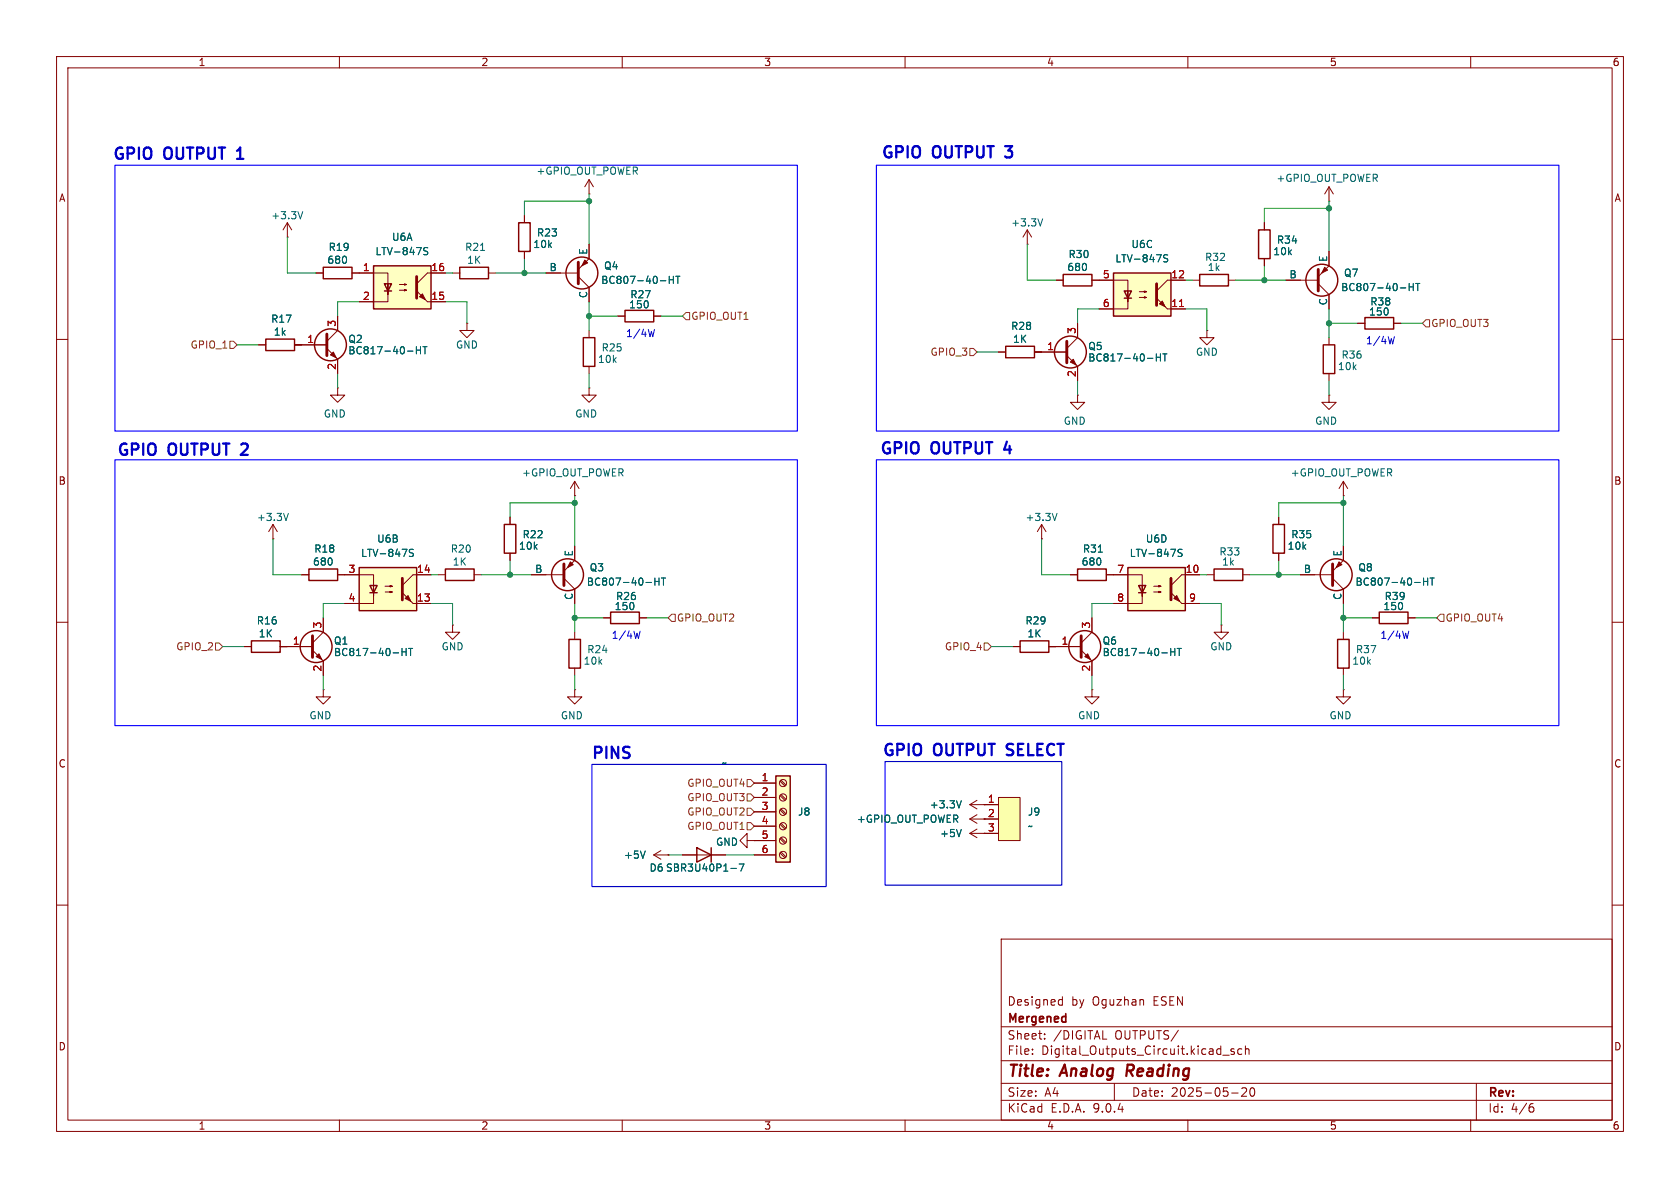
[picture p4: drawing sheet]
<svg xmlns="http://www.w3.org/2000/svg" width="297mm" height="210mm" viewBox="0 0 297 210" stroke-linecap="round" stroke-linejoin="round" font-family="sans-serif">
<g fill="none" stroke="#840000" stroke-width=".18">
<path d="M10 10h277v190h-277zM12 12h273v186h-273zM60 10v2M110 10v2M160 10v2M210 10v2M260 10v2M10 60h2M285 60h2M10 110h2M285 110h2M10 160h2"/>
<path d="M177 166h108v32h-108zM187.4 176.7l.4 .1M187.8 176.2v1.5M187.8 177.6l-.4 .1M285 160h2M60 198v2M110 198v2M160 198v2M177 194.5h108M177 191.5h108M177 187.5h108M177 181.5h108"/>
<path d="M182.5 186.3v.1M182.5 185.5v.1M184.7 183.6v.1M184.7 182.8v.1M195 183.7h.7M197 191.5v3M210 198v2M216.2 186.5h1.1M217.7 193.2h1.2M218.2 185.5l-.4-.1-.2 .2 .1 .2 .5 .2v.3h-.6M219.5 185.5l-.4-.1-.3 .3v.4l.2 .2h.5M219.5 192.4l.6-.1 .2 .1 .1 .3-.9 1.1h.9"/>
<path d="M220.2 185.5l.2-.1 .3 .1 .1 .9M220.2 184.9v1.5M221.1 192.4l.2-.1a.81 .81 0 0 1 .6 .6 .81 .81 0 0 1-.3 .8l-.1 .1a.81 .81 0 0 1-.4-1.4zM260 198v2M261 191.5v6.5M270.6 195.7h.4l.2 .3-.1 .5-.5 .1M271 195.1l-.4 .1"/>
</g>
<path d="M199.4 188.2l-.3 2" fill="none" stroke="#840000" stroke-width=".4"/>
<path d="M137.2 137.2h2.5v15.2h-2.5z" fill="#ffffc2"/>
<g fill="none" stroke="#840000" stroke-width=".25">
<path d="M47 59.9h5.1v2.1h-5.1zM225 92.7h2.1v5.1h-2.1zM236.5 113h2v5.1h-2zM243.8 108.2h5.1v2h-5.1zM137.2 137.2h2.5v15.2h-2.5z"/>
<circle cx="236.2" cy="101.6" r="2.82"/>
</g>
<g fill="none" stroke="#840000" stroke-width=".18">
<path d="M45.7 61h1.3M52.1 61h1.2M226.1 91.4v1.3M226.1 97.8v1.3M237.5 87.6h.1M237.5 96.5v2.6l-1.9 1.9M237.5 85.1v2.5M237.5 85.1l-.8 1.3M237.5 85.1l.8 1.3M229.9 101.6h5.7M235.6 102.2l1.9 1.9v2.6M237.5 111.8v1.2"/>
<path d="M237.5 118.1v1.3M242.6 109.2h1.2M248.9 109.2h1.3M133.3 138.4h3.9M137.9 138.1l.9 .8M138.1 137.9l.8 .9M133.3 141h3.9M133.3 143.5h3.9M133.3 146.1h3.9M133.3 148.6h3.9M133.3 151.1h3.9M137.9 140.6l.9 .9"/>
<path d="M137.9 143.2l.9 .8M137.9 145.7l.9 .9M137.9 148.3l.9 .8M137.9 150.8l.9 .8M138.1 140.5l.8 .8M138.1 143l.8 .8M138.1 145.5l.8 .9M138.1 148.1l.8 .8M138.1 150.6l.8 .9"/>
<circle cx="138.4" cy="138.4" r=".63"/>
<circle cx="138.4" cy="151.1" r=".63"/>
<circle cx="138.4" cy="148.6" r=".63"/>
<circle cx="138.4" cy="146" r=".63"/>
<circle cx="138.4" cy="141" r=".63"/>
<circle cx="138.4" cy="143.5" r=".63"/>
</g>
<path d="M235.6 99.7v3.8" fill="none" stroke="#840000" stroke-width=".51"/>
<path d="M236.7 99.3l.5 .5-1 .5z" fill="#840000" stroke="#840000" stroke-width=".18"/>
<path d="M250.1 103h1M251.7 102.2v1.2M251.7 102.8h.7M252.4 102.2v1.2M252.8 102.2h.7M253.2 102.2v1.2" fill="none" stroke="#006464" stroke-width=".18"/>
<path d="M196.8 48.3h10.2v7.6h-10.2z" fill="#ffffc2"/>
<g fill="none" stroke="#840000" stroke-width=".25">
<path d="M81.3 47.2h5.1v2.1h-5.1zM196.8 48.3h10.2v7.6h-10.2zM198.8 51.4h1.2l-.6 1.3zM198.8 52.7h1.2M100.6 113h2v5.1h-2z"/>
<circle cx="58.4" cy="61" r="2.82"/>
</g>
<g fill="none" stroke="#840000" stroke-width=".18">
<path d="M50.8 39.4l-.8 1.2M50.8 39.4l.8 1.2M50.8 39.4v2.5M50.8 41.9h.1M59.7 55.9v2.5l-1.9 1.9M80 48.3h1.3M82.5 57.2v1.2h1.3l-1.3 1.3-1.2-1.3h1.2M82.5 57.2h.1M86.4 48.3h1.2M194.3 49.5h5.1v3.8v-1.9M199.4 52.7v1.9h-5.1M201.4 51.6h1.3l-.4 .1v-.3l.4 .2"/>
<path d="M201.4 52.6h1.3l-.4 .1v-.2l.4 .1M206.4 54.6h3.1M209.5 49.5h-3.1l-1.9 1.9M52.1 61h5.7M57.8 61.6l1.9 1.9v2.5M59.7 68.6v1.3h1.3l-1.3 1.2-1.3-1.2h1.3M59.7 68.6h.1M101.6 111.8v1.2M101.6 118.1v1.3"/>
</g>
<path d="M57.8 59.1v3.8M204.5 50.2v3.8" fill="none" stroke="#840000" stroke-width=".51"/>
<g fill="#840000" stroke="#840000" stroke-width=".18">
<path d="M205 53.7l.5-.5 .5 1z"/>
<path d="M204.5 52.7l1.9 1.9z"/>
<path d="M58.4 62.7l.5-.5 .5 1z"/>
</g>
<path d="M208.5 54.2h.7" fill="none" stroke="#a90000" stroke-width=".18"/>
<path d="M53.5 37.4l-.4 1.3M85 44.3h.7M206.4 45.1l-.4-.1-.2 .2v.3l.5 .3 .1 .3-.2 .2-.5-.1M72 62.1h1M73.6 61.3v1.3M73.6 61.9h.7M74.3 61.3v1.3M74.8 61.3h.7M75.1 61.3v1.3" fill="none" stroke="#006464" stroke-width=".18"/>
<path d="M66 47h10.2v7.6h-10.2z" fill="#ffffc2"/>
<g fill="none" stroke="#840000" stroke-width=".25">
<path d="M66 47h10.2v7.6h-10.2zM67.9 50.2h1.3l-.6 1.2zM67.9 51.4h1.3M222.5 40.6h2v5.1h-2zM241.3 56.1h5.1v2.1h-5.1zM233.9 61h2.1v5h-2.1zM123.2 149.9l2.5 1.2-2.5 1.3zM125.7 149.9v2.5"/>
<circle cx="233.7" cy="49.5" r="2.82"/>
</g>
<g fill="none" stroke="#840000" stroke-width=".18">
<path d="M223.5 39.4v1.2M234.9 35.6h.1M234.9 33v2.6M234.9 33l-.7 1.3M234.9 33l.8 1.3M63.5 48.3h5.1v3.8v-1.9M68.6 51.4v1.9h-5.1M70.6 50.3h1.3l-.4 .1v-.2l.4 .1M70.6 51.3h1.3l-.4 .1v-.2l.4 .1M75.6 53.3h3.1M78.7 48.3h-3.1l-1.9 1.9M181.6 43.2h.1"/>
<path d="M181.6 40.6l-.8 1.3M181.6 40.6l.8 1.3M181.6 40.6v2.6M213.4 58.4v1.3h1.2l-1.2 1.3-1.3-1.3h1.3M213.4 58.4h.1M223.5 45.7v1.3M227.3 49.5h5.7M233 50.2l1.9 1.9v2.5M234.9 44.5v2.5l-1.9 1.9M234.9 59.7v1.3M240 57.2h1.3M246.4 57.2h1.2"/>
<path d="M234.9 69.9v1.2h1.3l-1.3 1.3-1.2-1.3h1.2M234.9 69.9h.1M234.9 66v1.3M115.6 151.1l1.2 .8M115.6 151.1h2.5M116.8 150.4l-1.2 .7M118.1 151.1h.1M120.6 151.1h7.7M132.1 148.6v1.3l-1.3-1.3 1.3-1.3v1.3h1.2M133.3 148.6h.1M171.4 144.8l1.3 .7M171.4 144.8h2.6"/>
<path d="M171.4 142.2l1.3 .8M171.4 142.2h2.6M172.7 144l-1.3 .8M172.7 141.5l-1.3 .7M174 142.2h.1"/>
</g>
<path d="M73.7 48.9v3.8M233 47.6v3.8" fill="none" stroke="#840000" stroke-width=".51"/>
<g fill="#840000" stroke="#840000" stroke-width=".18">
<path d="M74.2 52.5l.5-.6 .5 1.1z"/>
<path d="M73.7 51.4l1.9 1.9z"/>
<path d="M234.2 47.2l.5 .6-1 .5z"/>
</g>
<path d="M184.3 38.7l-.4 1.2M75.6 43.8h-.5l-.1 .1v.3l.5 .3 .1 .3-.2 .2h-.5M247.6 50.9h.9M249.1 50.1v1.3M249.1 50.7h.8M249.9 50.1v1.3M250.3 50.1h.7M250.6 50.1v1.3M114.1 150.4l-.5 1.3M129.2 153.5h1M130.7 152.7h.8l-.5 1.3M169.9 141.5l-.4 1.3" fill="none" stroke="#006464" stroke-width=".18"/>
<path d="M176.5 141h3.8v7.6h-3.8z" fill="#fbffac"/>
<g fill="none" stroke="#840000" stroke-width=".18">
<path d="M186.7 49.5h1.3M193 49.5h1.3M210.8 49.5h1.3M217.2 49.5h1.2M176.5 62.2h1.3M182.9 62.2h1.2M190.5 69.9v1.2h1.3l-1.3 1.3-1.3-1.3h1.3M190.5 69.9h.1M101.6 96.5v2.6l-1.9 1.9M101.6 87.6h.1M101.6 85.1v2.5M101.6 85.1l-.8 1.3"/>
<path d="M101.6 85.1l.8 1.3M94 101.6h5.7M99.7 102.2l1.9 1.9v2.6M106.7 109.2h1.2M113 109.2h1.3M171.4 147.3h5.1M171.4 147.3l1.3 .8M172.7 146.6l-1.3 .7M174 147.3h.1M174 142.2h2.5M174 144.8h2.5M176.5 141h3.8v7.6h-3.8z"/>
</g>
<g fill="none" stroke="#840000" stroke-width=".25">
<path d="M188 48.5h5v2h-5zM212.1 48.5h5.1v2h-5.1zM177.8 61.2h5.1v2h-5.1zM107.9 108.2h5.1v2h-5.1z"/>
<circle cx="100.3" cy="101.6" r="2.82"/>
</g>
<path d="M114.2 103h1M115.8 102.2v1.2M115.8 102.8h.7M116.5 102.2v1.2M116.9 102.2h.8M117.3 102.2v1.2M169.9 146.6l-.4 1.3" fill="none" stroke="#006464" stroke-width=".18"/>
<path d="M99.7 99.7v3.8" fill="none" stroke="#840000" stroke-width=".51"/>
<path d="M100.8 99.3l.5 .5-1 .5z" fill="#840000" stroke="#840000" stroke-width=".18"/>
<path d="M63.5 100.3h10.2v7.7h-10.2z" fill="#ffffc2"/>
<g fill="none" stroke="#840000" stroke-width=".25">
<path d="M110.5 54.9h5.1v2h-5.1zM89.2 92.7h2v5.1h-2zM44.4 113.3h5.1v2h-5.1zM54.6 100.6h5.1v2h-5.1zM63.5 100.3h10.2v7.7h-10.2zM65.4 103.5h1.3l-.7 1.3zM65.4 104.8h1.3M78.7 100.6h5.1v2h-5.1zM190.5 100.6h5.1v2h-5.1zM214.6 100.6h5.1v2h-5.1z"/>
<circle cx="102.9" cy="48.3" r="2.82"/>
<circle cx="55.9" cy="114.3" r="2.82"/>
</g>
<g fill="none" stroke="#840000" stroke-width=".18">
<path d="M96.5 48.3h5.7M102.2 48.9l1.9 1.9v2.5M104.1 43.2v2.5l-1.9 1.9M109.2 55.9h1.3M115.6 55.9h1.2M48.3 95.3h.1M48.3 92.7l-.8 1.3M48.3 92.7l.7 1.3M48.3 92.7v2.6M90.2 91.4v1.3M90.2 97.8v1.3M184.1 95.3h.1"/>
<path d="M184.1 92.7l-.7 1.3M184.1 92.7l.8 1.3M184.1 92.7v2.6M43.2 114.3h1.2M49.5 114.3h5.7M53.3 101.6h1.3M55.2 114.9l1.9 1.9v2.6M57.1 109.2v2.6l-1.9 1.9M59.7 101.6h6.3v3.8v-1.9M66 104.8v1.9h-5M68.1 103.6h1.2l-.3 .2v-.3l.3 .1M68.1 104.6h1.2l-.3 .2v-.3l.3 .1"/>
<path d="M73 106.7h3.2M76.2 101.6h-3.2l-1.9 1.9M77.5 101.6h1.2M80 110.5v1.3h1.3l-1.3 1.2-1.3-1.2h1.3M80 110.5h.1M83.8 101.6h1.3M189.2 101.6h1.3M195.6 101.6h1.2M213.4 101.6h1.2M219.7 101.6h1.3M57.1 121.9v1.3h1.3l-1.3 1.3-1.2-1.3h1.2M57.1 121.9h.1"/>
<path d="M101.6 121.9v1.3h1.3l-1.3 1.3-1.3-1.3h1.3M101.6 121.9h.1"/>
</g>
<path d="M102.2 46.4v3.8M55.2 112.4v3.8M71.1 102.2v3.8" fill="none" stroke="#840000" stroke-width=".51"/>
<g fill="#840000" stroke="#840000" stroke-width=".18">
<path d="M71.6 105.8l.5-.5 .5 1z"/>
<path d="M71.1 104.8l1.9 1.9z"/>
<path d="M56.4 115.6l.5 1-1-.5z"/>
<path d="M103.4 46l.5 .5-1 .5z"/>
</g>
<g fill="none" stroke="#006464" stroke-width=".18">
<path d="M116.7 49.6h1M118.3 48.8v1.3M118.3 49.4h.7M119 48.8v1.3M119.5 48.8h.7M119.8 48.8v1.3M51 90.7l-.4 1.3M73.1 97.2l-.5-.1-.2 .1v.4l.6 .2 .1 .3-.3 .3-.4-.1M186.9 90.7l-.5 1.3M194.2 97.6h.7M69.5 115.4h1M71.1 114.6v1.3"/>
<path d="M71.1 115.2h.7M71.8 114.6v1.3M72.2 114.6h.7M72.6 114.6v1.3"/>
</g>
<path d="M199.4 100.3h10.1v7.7h-10.1z" fill="#ffffc2"/>
<g fill="none" stroke="#840000" stroke-width=".25">
<path d="M91.7 39.4h2v5.1h-2zM57.1 47.2h5.1v2.1h-5.1zM103.1 59.7h2.1v5.1h-2.1zM180.3 113.3h5.1v2h-5.1zM199.4 100.3h10.1v7.7h-10.1zM201.3 103.5h1.3l-.7 1.3zM201.3 104.8h1.3"/>
<circle cx="189.2" cy="62.2" r="2.82"/>
<circle cx="191.8" cy="114.3" r="2.82"/>
</g>
<g fill="none" stroke="#840000" stroke-width=".18">
<path d="M92.7 38.1v1.3M104.1 34.3h.1M104.1 31.8v2.5M104.1 31.8l-.7 1.2M104.1 31.8l.8 1.2M223.5 39.4v1.2M55.9 48.3h1.2M59.7 55.9v2.5M62.2 48.3h3.8M63.5 53.3h2.5M76.2 48.3h2.5M76.2 53.3h2.5"/>
<path d="M92.7 44.5v1.2M96.5 48.3h2.6M104.1 43.2v2.5M104.1 50.8v2.5M104.1 58.4v1.3M109.2 55.9h1.3M115.6 55.9h1.2M186.7 49.5h1.3M190.5 57.2v2.5l-1.9 1.9M193 49.5h3.8M194.3 54.6h2.5M207 49.5h2.5"/>
<path d="M207 54.6h2.5M223.5 45.7v1.3M227.3 49.5h2.6M234.9 44.5v2.5M234.9 52.1v2.5M240 57.2h1.3M246.4 57.2h1.2M45.7 61h1.3M52.1 61h5.7M59.7 63.5v2.5M104.1 68.6v1.3h1.3l-1.3 1.2-1.2-1.2h1.2M104.1 68.6h.1"/>
<path d="M104.1 64.8v1.2M176.5 62.2h1.3M182.9 62.2h5.7M188.6 62.9l1.9 1.9v2.5M90.2 91.4v1.3M90.2 97.8v1.3M101.6 96.5v2.6M226.1 91.4v1.3M226.1 97.8v1.3M237.5 96.5v2.6M43.2 114.3h1.2M49.5 114.3h5.7"/>
<path d="M53.3 101.6h1.3M57.1 109.2v2.6M57.1 116.8v2.6M59.7 101.6h3.8M61 106.7h2.5M73.7 101.6h2.5M73.7 106.7h2.5M94 101.6h2.5M101.6 104.1v2.6M106.7 109.2h1.2M113 109.2h1.3M179.1 114.3h1.2"/>
<path d="M185.4 114.3h5.7M189.2 101.6h1.3M191.1 114.9l1.9 1.9v2.6M193 109.2v2.6l-1.9 1.9M195.6 101.6h6.3v3.8v-1.9M201.9 104.8v1.9h-5.1M204 103.6h1.2l-.3 .2v-.3l.3 .1M204 104.6h1.2l-.3 .2v-.3l.3 .1M208.9 106.7h3.2M212.1 101.6h-3.2l-1.9 1.9M215.9 110.5v1.3h1.3l-1.3 1.2-1.3-1.2h1.3M215.9 110.5h.1"/>
<path d="M229.9 101.6h2.5M237.5 104.1v2.6M242.6 109.2h1.2M248.9 109.2h1.3M133.3 138.4h3.9M193 121.9v1.3h1.3l-1.3 1.3-1.2-1.3h1.2M193 121.9h.1M237.5 121.9v1.3h1.3l-1.3 1.3-1.3-1.3h1.3M237.5 121.9h.1M118.1 151.1h.1M120.6 151.1h2.6M125.7 151.1h2.6"/>
<path d="M133.3 148.6h.1M133.3 141h3.9M133.3 143.5h3.9M133.3 146.1h3.9M133.3 148.6h3.9M133.3 151.1h3.9M174 142.2h.1M174 147.3h.1M174 142.2h2.5M174 144.8h2.5M174 147.3h2.5"/>
</g>
<path d="M188.6 60.3v3.8M191.1 112.4v3.8M207 102.2v3.8" fill="none" stroke="#840000" stroke-width=".51"/>
<g fill="#840000" stroke="#840000" stroke-width=".18">
<path d="M207.5 105.8l.5-.5 .5 1z"/>
<path d="M207 104.8l1.9 1.9z"/>
<path d="M189.2 64l.5-.5 .5 1z"/>
<path d="M191.8 116.1l.5-.5 .5 1z"/>
</g>
<g fill="none" stroke="#006464" stroke-width=".18">
<path d="M75.6 43.8h-.5l-.1 .1v.3l.5 .3 .1 .3-.2 .2h-.5M116.7 49.6h1M118.3 48.8v1.3M118.3 49.4h.7M119 48.8v1.3M119.5 48.8h.7M119.8 48.8v1.3M206.4 45.1l-.4-.1-.2 .2v.3l.5 .3 .1 .3-.2 .2-.5-.1M247.6 50.9h.9M249.1 50.1v1.3M249.1 50.7h.8M249.9 50.1v1.3"/>
<path d="M250.3 50.1h.7M250.6 50.1v1.3M72 62.1h1M73.6 61.3v1.3M73.6 61.9h.7M74.3 61.3v1.3M74.8 61.3h.7M75.1 61.3v1.3M202.9 63.3h.9M204.4 62.6v1.2M204.4 63.2h.7M205.1 62.6v1.2"/>
<path d="M205.6 62.6h.7M205.9 62.6v1.2M73.1 97.2l-.5-.1-.2 .1v.4l.6 .2 .1 .3-.3 .3-.4-.1M194.2 97.6h.7M209 97.2l-.5-.1-.2 .1v.4l.6 .2 .1 .3-.3 .3-.5-.1M69.5 115.4h1M71.1 115.2h.7M71.1 114.6v1.3M71.8 114.6v1.3M72.2 114.6h.7M72.6 114.6v1.3M114.2 103h1"/>
<path d="M115.8 102.8h.7M115.8 102.2v1.2M116.5 102.2v1.2M116.9 102.2h.8M117.3 102.2v1.2M205.4 115.4h1M207 114.6v1.3M207 115.2h.7M207.7 114.6v1.3M208.1 114.6h.7M208.5 114.6v1.3M250.1 103h1"/>
<path d="M251.7 102.2v1.2M251.7 102.8h.7M252.4 102.2v1.2M252.8 102.2h.7M253.2 102.2v1.2M114.1 150.4l-.5 1.3M129.2 153.5h1M130.7 152.7h.8l-.5 1.3M169.9 141.5l-.4 1.3M169.9 146.6l-.4 1.3"/>
</g>
<path d="M120.6 55.9l.7-.7h.6v1.3h-.6zM252.1 56.5h.6v1.3h-.6l-.6-.6zM40.6 60.3h.7l.6 .7-.6 .6h-.7zM171.4 61.6h.7l.6 .6-.6 .7h-.7zM38.1 113.7h.6l.7 .6-.7 .6h-.6zM118.7 108.6h.7v1.3h-.7l-.6-.7zM174 113.7h.6l.7 .6-.7 .6h-.6zM254.6 108.6h.7v1.3h-.7l-.6-.7zM132.1 137.8h.6l.6 .6-.6 .7h-.6zM132.1 142.9h.6l.6 .6-.6 .6h-.6zM132.1 140.3h.6l.6 .7-.6 .6h-.6zM132.1 145.4h.6l.6 .7-.6 .6h-.6z" fill="none" stroke="#725600" stroke-width=".18"/>
<g fill="none" stroke="#009600" stroke-width=".18">
<path d="M104.1 34.3v8.9M104.1 35.6h-11.4v2.5M234.9 35.6v8.9M234.9 36.8h-11.4v2.6M50.8 41.9v6.4h5.1M63.5 53.3h-3.8v2.6M78.7 48.3h1.3M78.7 53.3h3.8v3.9M87.6 48.3h8.9M92.7 45.7v2.6M104.1 53.3v5.1M104.1 55.9h5.1"/>
<path d="M116.8 55.9h3.8M181.6 43.2v6.3h5.1M194.3 54.6h-3.8v2.6M209.5 49.5h1.3M209.5 54.6h3.9v3.8M218.4 49.5h8.9M223.5 47v2.5M234.9 57.2h5.1M234.9 54.6v5.1M247.6 57.2h3.9M41.9 61h3.8M52.1 61h1.2"/>
<path d="M59.7 66v2.6M104.1 66v2.6M172.7 62.2h3.8M182.9 62.2h1.2M190.5 67.3v2.6M234.9 67.3v2.6M48.3 95.3v6.3h5M90.2 99.1v2.5M101.6 88.9h-11.4v2.5M101.6 87.6v8.9M184.1 95.3v6.3h5.1M226.1 99.1v2.5"/>
<path d="M237.5 88.9h-11.4v2.5M237.5 87.6v8.9M39.4 114.3h3.8M49.5 114.3h1.3M57.1 119.4v2.5M61 106.7h-3.9v2.5M76.2 101.6h1.3M76.2 106.7h3.8v3.8M85.1 101.6h8.9M101.6 109.2h5.1M101.6 106.7v5.1M101.6 119.4v2.5"/>
<path d="M114.3 109.2h3.8M175.3 114.3h3.8M185.4 114.3h1.3M193 119.4v2.5M196.8 106.7h-3.8v2.5M212.1 101.6h1.3M212.1 106.7h3.8v3.8M221 101.6h8.9M237.5 106.7v5.1M237.5 119.4v2.5M237.5 109.2h5.1M250.2 109.2h3.8"/>
<path d="M118.1 151.1h2.5M128.3 151.1h5"/>
</g>
<path d="M115.7 58.2l-.3 1.3-.2-.9M246.5 59.5l-.3 1.3-.2-.9M113.2 111.6l-.3 1.3-.3-1M249.1 111.6l-.3 1.3-.3-1" fill="none" stroke="#0000c2" stroke-width=".18"/>
<path d="M41.9 28.1h1.1M42.1 26.6l-.2 .1M177.7 25.8h1.2M177.7 27.6l.1 .1M43.7 79.3l-1.1 1.1h1.2" fill="none" stroke="#0000c2" stroke-width=".4"/>
<path d="M104.6 135.1h41.4v21.6h-41.4zM156.5 134.6h31.2v21.9h-31.2z" fill="none" stroke="#0000c2" stroke-width=".2"/>
<path d="M20.3 29.2h120.7v47h-120.7zM154.9 29.2h120.7v47h-120.7zM20.3 81.3h120.7v47h-120.7zM154.9 81.3h120.7v47h-120.7z" fill="none" stroke="#0a00ff" stroke-width=".2"/>
<path d="M208.5 54.2h.7" fill="none" stroke="#a90000" stroke-width=".18"/>
<g fill="#009600" stroke="#009600" stroke-width=".18">
<circle cx="101.6" cy="88.9" r=".46"/>
<circle cx="101.6" cy="109.2" r=".46"/>
<circle cx="104.1" cy="35.6" r=".46"/>
<circle cx="92.7" cy="48.3" r=".46"/>
<circle cx="104.1" cy="55.9" r=".46"/>
<circle cx="90.2" cy="101.6" r=".46"/>
<circle cx="226.1" cy="101.6" r=".46"/>
<circle cx="237.5" cy="109.2" r=".46"/>
<circle cx="237.5" cy="88.9" r=".46"/>
<circle cx="234.9" cy="36.8" r=".46"/>
<circle cx="223.5" cy="49.5" r=".46"/>
<circle cx="234.9" cy="57.2" r=".46"/>
</g>
<g font-size="2.8" fill="#0000c2">
<text x="19.7" y="28.8">GPIO</text>
<text x="29.1" y="28.8">OUTPUT</text>
<text x="42.7" y="28.8">1</text>
<text x="155.6" y="28.5">GPIO</text>
<text x="164.9" y="28.5">OUTPUT</text>
<text x="178.6" y="28.5">3</text>
<text x="20.4" y="81.1">GPIO</text>
<text x="29.8" y="81.1">OUTPUT</text>
<text x="43.5" y="81.1">2</text>
<text x="155.3" y="80.9">GPIO</text>
<text x="164.7" y="80.9">OUTPUT</text>
<text x="178.3" y="80.9">4</text>
<text x="104.3" y="134.7">PINS</text>
<text x="155.8" y="134.2">GPIO</text>
<text x="165.1" y="134.2">OUTPUT</text>
<text x="178.8" y="134.2">SELECT</text>
</g>
<g font-size="2.8" fill="#840000">
<text x="178" y="190.9">Title:</text>
<text x="187.7" y="190.9">Analog</text>
<text x="200" y="190.9">Reading</text>
</g>
<g font-size="2.1" fill="#840000">
<text x="178" y="178">Designed</text>
<text x="189.4" y="178">by</text>
<text x="193.2" y="178">Oguzhan</text>
<text x="204" y="178">ESEN</text>
<text x="178" y="184">Sheet:</text>
<text x="178" y="181.2">Mergened</text>
<text x="186.2" y="184">/DIGITAL</text>
<text x="197.2" y="184">OUTPUTS/</text>
<text x="178" y="186.7">File:</text>
<text x="184.1" y="186.7">Digital_Outputs_Circuit.kicad_sch</text>
<text x="178" y="196.9">KiCad</text>
<text x="178" y="194.1">Size:</text>
<text x="184.7" y="194.1">A4</text>
<text x="185.7" y="196.9">E.D.A.</text>
<text x="193.3" y="196.9">9.0.4</text>
<text x="200" y="194.1">Date:</text>
<text x="207" y="194.1">2025-05-20</text>
<text x="263" y="194.3">Rev:</text>
<text x="263" y="196.9">Id:</text>
<text x="267.1" y="196.9">4/6</text>
</g>
<g font-size="1.8" fill="#840000">
<text x="35" y="11.9">1</text>
<text x="85" y="11.9">2</text>
<text x="135" y="11.9">3</text>
<text x="185" y="11.9">4</text>
<text x="235" y="11.9">5</text>
<text x="285" y="11.9">6</text>
<text x="10.3" y="35.9">A</text>
<text x="285.3" y="35.9">A</text>
<text x="10.3" y="85.9">B</text>
<text x="285.3" y="85.9">B</text>
<text x="10.3" y="135.9">C</text>
<text x="285.3" y="135.9">C</text>
<text x="10.3" y="185.9">D</text>
<text x="285.3" y="185.9">D</text>
<text x="35" y="199.9">1</text>
<text x="85" y="199.9">2</text>
<text x="135" y="199.9">3</text>
<text x="185" y="199.9">4</text>
<text x="235" y="199.9">5</text>
<text x="285" y="199.9">6</text>
</g>
<g font-size="1.8" fill="#006464">
<text x="94.7" y="31.1">+GPIO_OUT_POWER</text>
<text x="225.6" y="32.4">+GPIO_OUT_POWER</text>
<text x="47.9" y="39">+3.3V</text>
<text x="178.7" y="40.2">+3.3V</text>
<text x="57.8" y="46.8">680</text>
<text x="58" y="44.6">R19</text>
<text x="66.3" y="45.3">LTV-847S</text>
<text x="69.2" y="42.8">U6A</text>
<text x="82.1" y="44.6">R21</text>
<text x="82.5" y="46.8">1K</text>
<text x="94.2" y="44">10k</text>
<text x="94.8" y="42">R23</text>
<text x="103.9" y="45.1" transform="rotate(-90 103.9 45.1)">E</text>
<text x="106.7" y="47.9">Q4</text>
<text x="188.8" y="45.8">R30</text>
<text x="197.1" y="46.6">LTV-847S</text>
<text x="199.9" y="44">U6C</text>
<text x="212.9" y="46.3">R32</text>
<text x="225" y="45.3">10k</text>
<text x="225.6" y="43.3">R34</text>
<text x="234.7" y="46.4" transform="rotate(-90 234.7 46.4)">E</text>
<text x="97.1" y="48">B</text>
<text x="103.9" y="52.8" transform="rotate(-90 103.9 52.8)">C</text>
<text x="106.2" y="50.4">BC807-40-HT</text>
<text x="111.3" y="52.9">R27</text>
<text x="188.6" y="48.1">680</text>
<text x="213.4" y="48.1">1k</text>
<text x="227.9" y="49.3">B</text>
<text x="237" y="51.7">BC807-40-HT</text>
<text x="237.5" y="49.1">Q7</text>
<text x="47.8" y="57.3">R17</text>
<text x="48.3" y="59.5">1k</text>
<text x="111.1" y="54.7">150</text>
<text x="178.6" y="58.5">R28</text>
<text x="234.7" y="54.1" transform="rotate(-90 234.7 54.1)">C</text>
<text x="241.9" y="56">150</text>
<text x="242.1" y="54.2">R38</text>
<text x="61.5" y="60.8">Q2</text>
<text x="61.5" y="62.8">BC817-40-HT</text>
<text x="80.5" y="61.8">GND</text>
<text x="105.6" y="64.4">10k</text>
<text x="106.3" y="62.3">R25</text>
<text x="179" y="60.8">1K</text>
<text x="192.3" y="62.1">Q5</text>
<text x="192.3" y="64.1">BC817-40-HT</text>
<text x="211.3" y="63.1">GND</text>
<text x="236.4" y="65.6">10k</text>
<text x="237.1" y="63.6">R36</text>
<text x="57.1" y="74">GND</text>
<text x="101.6" y="74">GND</text>
<text x="188" y="75.3">GND</text>
<text x="232.4" y="75.3">GND</text>
<text x="92.2" y="84.4">+GPIO_OUT_POWER</text>
<text x="228.1" y="84.4">+GPIO_OUT_POWER</text>
<text x="45.3" y="92.3">+3.3V</text>
<text x="92.3" y="95.4">R22</text>
<text x="181.2" y="92.3">+3.3V</text>
<text x="228.2" y="95.4">R35</text>
<text x="55.2" y="100.2">680</text>
<text x="55.5" y="97.9">R18</text>
<text x="63.7" y="98.7">LTV-847S</text>
<text x="66.6" y="96.1">U6B</text>
<text x="79.6" y="97.9">R20</text>
<text x="79.9" y="100.2">1K</text>
<text x="91.6" y="97.4">10k</text>
<text x="94.5" y="101.3">B</text>
<text x="101.3" y="98.5" transform="rotate(-90 101.3 98.5)">E</text>
<text x="104.1" y="101.2">Q3</text>
<text x="191.1" y="100.2">680</text>
<text x="191.3" y="97.9">R31</text>
<text x="199.6" y="98.7">LTV-847S</text>
<text x="202.5" y="96.1">U6D</text>
<text x="215.5" y="98.4">R33</text>
<text x="215.9" y="100.2">1k</text>
<text x="227.5" y="97.4">10k</text>
<text x="230.4" y="101.3">B</text>
<text x="237.2" y="98.5" transform="rotate(-90 237.2 98.5)">E</text>
<text x="240" y="101.2">Q8</text>
<text x="101.3" y="106.1" transform="rotate(-90 101.3 106.1)">C</text>
<text x="103.6" y="103.7">BC807-40-HT</text>
<text x="108.8" y="106.3">R26</text>
<text x="237.2" y="106.1" transform="rotate(-90 237.2 106.1)">C</text>
<text x="239.5" y="103.7">BC807-40-HT</text>
<text x="244.7" y="106.3">R39</text>
<text x="45.3" y="110.6">R16</text>
<text x="45.6" y="112.9">1K</text>
<text x="108.6" y="108.1">150</text>
<text x="181.2" y="110.6">R29</text>
<text x="181.5" y="112.9">1K</text>
<text x="244.5" y="108.1">150</text>
<text x="58.9" y="114.1">Q1</text>
<text x="58.9" y="116.2">BC817-40-HT</text>
<text x="78" y="115.2">GND</text>
<text x="103.1" y="117.7">10k</text>
<text x="103.7" y="115.7">R24</text>
<text x="194.8" y="114.1">Q6</text>
<text x="194.8" y="116.2">BC817-40-HT</text>
<text x="213.9" y="115.2">GND</text>
<text x="239" y="117.7">10k</text>
<text x="239.6" y="115.7">R37</text>
<text x="54.6" y="127.4">GND</text>
<text x="99.1" y="127.4">GND</text>
<text x="190.5" y="127.4">GND</text>
<text x="234.9" y="127.4">GND</text>
<text x="127.5" y="135.7">~</text>
<text x="164.3" y="143.1">+3.3V</text>
<text x="126.5" y="149.7">GND</text>
<text x="141" y="144.4">J8</text>
<text x="151.4" y="145.6">+GPIO_OUT_POWER</text>
<text x="166.1" y="148.2">+5V</text>
<text x="181.6" y="144.4">J9</text>
<text x="181.6" y="146.9">~</text>
<text x="110.2" y="152">+5V</text>
<text x="114.7" y="154.3">D6 SBR3U40P1-7</text>
</g>
<g font-size="1.8" fill="#a90000">
<text x="64.1" y="48">1</text>
<text x="64.1" y="53.1">2</text>
<text x="76.2" y="48">16</text>
<text x="76.2" y="53.1">15</text>
<text x="194.9" y="49.3">5</text>
<text x="207" y="49.3">12</text>
<text x="59.4" y="57.9" transform="rotate(-90 59.4 57.9)">3</text>
<text x="190.2" y="59.1" transform="rotate(-90 190.2 59.1)">3</text>
<text x="194.9" y="54.4">6</text>
<text x="207" y="54.4">11</text>
<text x="54.2" y="60.7">1</text>
<text x="59.4" y="65.5" transform="rotate(-90 59.4 65.5)">2</text>
<text x="185" y="62">1</text>
<text x="190.2" y="66.7" transform="rotate(-90 190.2 66.7)">2</text>
<text x="61.5" y="101.3">3</text>
<text x="73.6" y="101.3">14</text>
<text x="197.4" y="101.3">7</text>
<text x="209.5" y="101.3">10</text>
<text x="61.5" y="106.4">4</text>
<text x="73.6" y="106.4">13</text>
<text x="197.4" y="106.4">8</text>
<text x="210.1" y="106.4">9</text>
<text x="56.9" y="111.2" transform="rotate(-90 56.9 111.2)">3</text>
<text x="192.8" y="111.2" transform="rotate(-90 192.8 111.2)">3</text>
<text x="51.7" y="114">1</text>
<text x="56.9" y="118.8" transform="rotate(-90 56.9 118.8)">2</text>
<text x="187.6" y="114">1</text>
<text x="192.8" y="118.8" transform="rotate(-90 192.8 118.8)">2</text>
<text x="134.5" y="138.2">1</text>
<text x="134.5" y="140.7">2</text>
<text x="134.5" y="143.3">3</text>
<text x="174.6" y="142">1</text>
<text x="134.5" y="145.8">4</text>
<text x="134.5" y="148.3">5</text>
<text x="174.6" y="144.5">2</text>
<text x="174.6" y="147.1">3</text>
<text x="134.5" y="150.9">6</text>
</g>
<g font-size="1.8" fill="#0000c2">
<text x="110.6" y="59.8">1/4W</text>
<text x="241.4" y="61.1">1/4W</text>
<text x="108" y="113.1">1/4W</text>
<text x="243.9" y="113.1">1/4W</text>
</g>
<g font-size="1.8" fill="#725600">
<text x="122.1" y="56.7">GPIO_OUT1</text>
<text x="252.9" y="58">GPIO_OUT3</text>
<text x="33.6" y="61.8">GPIO_1</text>
<text x="164.4" y="63.1">GPIO_3</text>
<text x="119.6" y="110.1">GPIO_OUT2</text>
<text x="255.5" y="110.1">GPIO_OUT4</text>
<text x="31.1" y="115.2">GPIO_2</text>
<text x="166.9" y="115.2">GPIO_4</text>
<text x="121.4" y="141.8">GPIO_OUT3</text>
<text x="121.4" y="139.3">GPIO_OUT4</text>
<text x="121.4" y="144.4">GPIO_OUT2</text>
<text x="121.4" y="146.9">GPIO_OUT1</text>
</g>
</svg>
